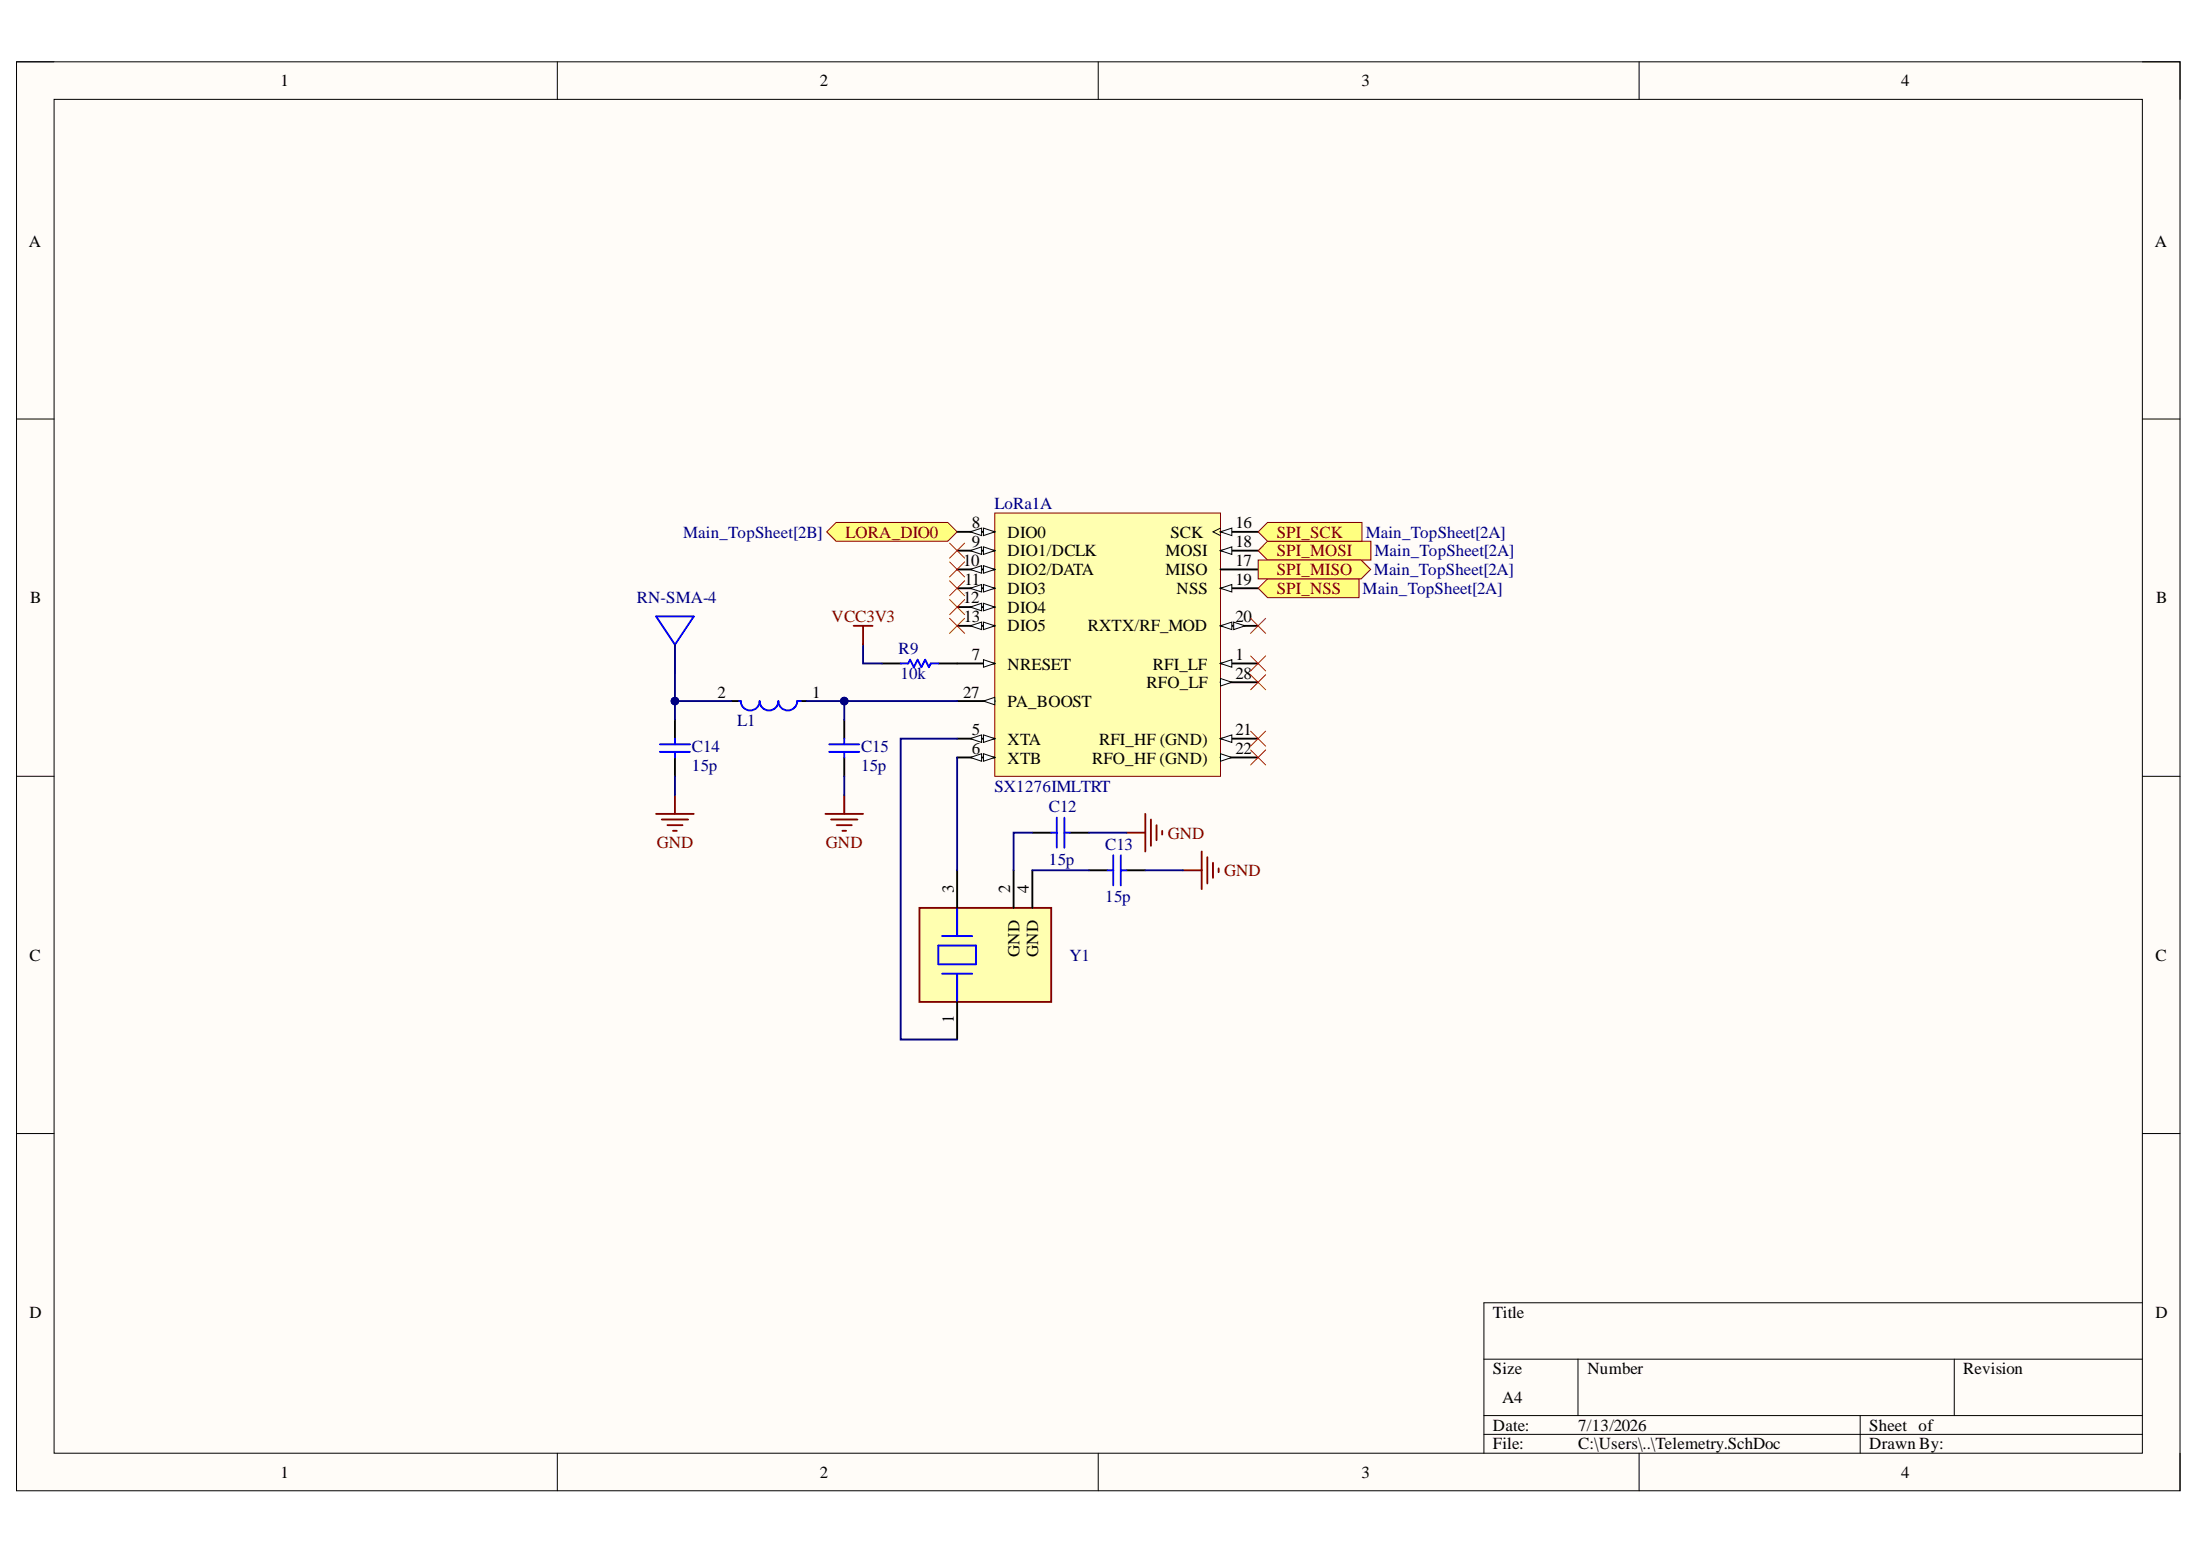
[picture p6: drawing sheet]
<svg xmlns="http://www.w3.org/2000/svg" width="297mm" height="210mm" viewBox="0 0 297 210" stroke-linecap="round" stroke-linejoin="round" font-family="sans-serif">
<path d="M2.2 8.3h292.1v192.9h-292.1z" fill-rule="evenodd" fill="#fffcf8"/>
<path d="M2.2 8.3h292.1v192.9h-292.1z" fill="none" stroke="#000" stroke-width=".14"/>
<path d="M7.3 13.4h282v182.8h-282z" fill-rule="evenodd" fill="#fffcf8"/>
<g fill="none" stroke="#000" stroke-width=".14">
<path d="M2.2 8.3h5.1M7.3 13.4h282v182.8h-282zM75.2 8.3v5.1M148.3 8.3v5.1M221.3 8.3v5.1M289.3 8.3h5v5.1M2.2 56.6h5.1M289.3 56.6h5M2.2 104.8h5.1M289.3 104.8h5M2.2 153h5.1M289.3 153h5"/>
<path d="M289.3 175.9h-88.9v20.3M75.2 196.2v5M148.3 196.2v5M200.4 183.5h88.9M200.4 191.1h88.9M200.4 193.6h88.9M213.1 183.5v7.6M221.3 196.2v5M251.2 191.1v5.1M263.9 183.5v7.6M294.3 196.2v5"/>
</g>
<path d="M134.3 69.3h30.5v35.5h-30.5z" fill-rule="evenodd" fill="#ffffb0"/>
<path d="M134.3 69.3h30.5v35.5h-30.5z" fill="none" stroke="#800000" stroke-width=".14"/>
<path d="M164.8 89.6h5.1" fill="none" stroke="#000" stroke-width=".25"/>
<path d="M164.8 89.6l1.5-.6v1.1z" fill="#f8fcff"/>
<path d="M164.8 89.6l1.5-.6v1.1z" fill="none" stroke="#000" stroke-width=".14"/>
<path d="M129.2 76.9h5.1" fill="none" stroke="#000" stroke-width=".25"/>
<path d="M132.8 76.4l1.5 .5-1.5 .5z" fill="#f8fcff"/>
<path d="M132.8 76.4l1.5 .5-1.5 .5z" fill="none" stroke="#000" stroke-width=".14"/>
<path d="M131 76.9l1.5-.5v1z" fill="#f8fcff"/>
<path d="M131 76.9l1.5-.5v1z" fill="none" stroke="#000" stroke-width=".14"/>
<path d="M129.2 79.4h5.1" fill="none" stroke="#000" stroke-width=".25"/>
<path d="M132.8 78.9l1.5 .5-1.5 .5z" fill="#f8fcff"/>
<path d="M132.8 78.9l1.5 .5-1.5 .5z" fill="none" stroke="#000" stroke-width=".14"/>
<path d="M131 79.4l1.5-.5v1z" fill="#f8fcff"/>
<path d="M131 79.4l1.5-.5v1z" fill="none" stroke="#000" stroke-width=".14"/>
<path d="M129.2 81.9h5.1" fill="none" stroke="#000" stroke-width=".25"/>
<path d="M132.8 81.4l1.5 .5-1.5 .6z" fill="#f8fcff"/>
<path d="M132.8 81.4l1.5 .5-1.5 .6z" fill="none" stroke="#000" stroke-width=".14"/>
<path d="M131 81.9l1.5-.5v1.1z" fill="#f8fcff"/>
<path d="M131 81.9l1.5-.5v1.1z" fill="none" stroke="#000" stroke-width=".14"/>
<path d="M129.2 84.5h5.1" fill="none" stroke="#000" stroke-width=".25"/>
<path d="M132.8 84l1.5 .5-1.5 .5z" fill="#f8fcff"/>
<path d="M132.8 84l1.5 .5-1.5 .5z" fill="none" stroke="#000" stroke-width=".14"/>
<path d="M131 84.5l1.5-.5v1z" fill="#f8fcff"/>
<path d="M131 84.5l1.5-.5v1z" fill="none" stroke="#000" stroke-width=".14"/>
<path d="M164.8 71.8h5.1" fill="none" stroke="#000" stroke-width=".25"/>
<path d="M164.8 71.8l1.5-.5v1z" fill="#f8fcff"/>
<path d="M164.8 71.8l1.5-.5v1zM164.8 71.3l-1 .5 1 .5" fill="none" stroke="#000" stroke-width=".14"/>
<path d="M164.8 76.9h5.1M164.8 74.3h5.1" fill="none" stroke="#000" stroke-width=".25"/>
<path d="M164.8 74.3l1.5-.5v1z" fill="#f8fcff"/>
<path d="M164.8 74.3l1.5-.5v1z" fill="none" stroke="#000" stroke-width=".14"/>
<path d="M164.8 79.4h5.1" fill="none" stroke="#000" stroke-width=".25"/>
<path d="M164.8 79.4l1.5-.5v1z" fill="#f8fcff"/>
<path d="M164.8 79.4l1.5-.5v1z" fill="none" stroke="#000" stroke-width=".14"/>
<path d="M164.8 84.5h5.1" fill="none" stroke="#000" stroke-width=".25"/>
<path d="M164.8 84.5l1.5-.5v1z" fill="#f8fcff"/>
<path d="M164.8 84.5l1.5-.5v1z" fill="none" stroke="#000" stroke-width=".14"/>
<path d="M166.6 84l1.5 .5-1.5 .5z" fill="#f8fcff"/>
<path d="M166.6 84l1.5 .5-1.5 .5z" fill="none" stroke="#000" stroke-width=".14"/>
<path d="M164.8 99.7h5.1" fill="none" stroke="#000" stroke-width=".25"/>
<path d="M164.8 99.7l1.5-.5v1z" fill="#f8fcff"/>
<path d="M164.8 99.7l1.5-.5v1z" fill="none" stroke="#000" stroke-width=".14"/>
<path d="M164.8 102.2h5.1" fill="none" stroke="#000" stroke-width=".25"/>
<path d="M164.8 101.7l1.5 .5-1.5 .6z" fill="#f8fcff"/>
<path d="M164.8 101.7l1.5 .5-1.5 .6z" fill="none" stroke="#000" stroke-width=".14"/>
<path d="M129.2 94.6h5.1" fill="none" stroke="#000" stroke-width=".25"/>
<path d="M132.8 94.6l1.5-.5v1z" fill="#f8fcff"/>
<path d="M132.8 94.6l1.5-.5v1z" fill="none" stroke="#000" stroke-width=".14"/>
<path d="M164.8 92.1h5.1" fill="none" stroke="#000" stroke-width=".25"/>
<path d="M164.8 91.6l1.5 .5-1.5 .5z" fill="#f8fcff"/>
<path d="M164.8 91.6l1.5 .5-1.5 .5z" fill="none" stroke="#000" stroke-width=".14"/>
<path d="M129.2 99.7h5.1" fill="none" stroke="#000" stroke-width=".25"/>
<path d="M132.8 99.2l1.5 .5-1.5 .5z" fill="#f8fcff"/>
<path d="M132.8 99.2l1.5 .5-1.5 .5z" fill="none" stroke="#000" stroke-width=".14"/>
<path d="M131 99.7l1.5-.5v1z" fill="#f8fcff"/>
<path d="M131 99.7l1.5-.5v1z" fill="none" stroke="#000" stroke-width=".14"/>
<path d="M129.2 102.2h5.1" fill="none" stroke="#000" stroke-width=".25"/>
<path d="M132.8 101.7l1.5 .5-1.5 .6z" fill="#f8fcff"/>
<path d="M132.8 101.7l1.5 .5-1.5 .6z" fill="none" stroke="#000" stroke-width=".14"/>
<path d="M131 102.2l1.5-.5v1.1z" fill="#f8fcff"/>
<path d="M131 102.2l1.5-.5v1.1z" fill="none" stroke="#000" stroke-width=".14"/>
<path d="M129.2 89.6h5.1" fill="none" stroke="#000" stroke-width=".25"/>
<path d="M132.8 89l1.5 .6-1.5 .5z" fill="#f8fcff"/>
<path d="M132.8 89l1.5 .6-1.5 .5z" fill="none" stroke="#000" stroke-width=".14"/>
<path d="M129.2 71.8h5.1" fill="none" stroke="#000" stroke-width=".25"/>
<path d="M132.8 71.3l1.5 .5-1.5 .5z" fill="#f8fcff"/>
<path d="M132.8 71.3l1.5 .5-1.5 .5z" fill="none" stroke="#000" stroke-width=".14"/>
<path d="M131 71.8l1.5-.5v1z" fill="#f8fcff"/>
<path d="M131 71.8l1.5-.5v1z" fill="none" stroke="#000" stroke-width=".14"/>
<path d="M129.2 74.3h5.1" fill="none" stroke="#000" stroke-width=".25"/>
<path d="M132.8 73.8l1.5 .5-1.5 .5z" fill="#f8fcff"/>
<path d="M132.8 73.8l1.5 .5-1.5 .5z" fill="none" stroke="#000" stroke-width=".14"/>
<path d="M131 74.3l1.5-.5v1z" fill="#f8fcff"/>
<path d="M131 74.3l1.5-.5v1z" fill="none" stroke="#000" stroke-width=".14"/>
<path d="M88.6 83.2h5.1l-2.6 3.8zM91.1 87v3.8" fill="none" stroke="#00f" stroke-width=".25"/>
<path d="M171.1 73.1h14v2.5h-14l-1.2-1.3z" fill-rule="evenodd" fill="#ffff80"/>
<path d="M171.1 73.1h14v2.5h-14l-1.2-1.3z" fill="none" stroke="#800000" stroke-width=".14"/>
<path d="M169.9 71.8l1.2-1.3h12.8v2.6h-12.8z" fill-rule="evenodd" fill="#ffff80"/>
<path d="M169.9 71.8l1.2-1.3h12.8v2.6h-12.8z" fill="none" stroke="#800000" stroke-width=".14"/>
<path d="M169.9 79.4l1.2-1.3h12.4v2.6h-12.4z" fill-rule="evenodd" fill="#ffff80"/>
<path d="M169.9 79.4l1.2-1.3h12.4v2.6h-12.4z" fill="none" stroke="#800000" stroke-width=".14"/>
<path d="M169.9 75.6h13.9l1.3 1.3-1.3 1.2h-13.9z" fill-rule="evenodd" fill="#ffff80"/>
<path d="M169.9 75.6h13.9l1.3 1.3-1.3 1.2h-13.9z" fill="none" stroke="#800000" stroke-width=".14"/>
<path d="M111.6 71.8l1.3-1.3h15.1l1.2 1.3-1.2 1.3h-15.1z" fill-rule="evenodd" fill="#ffff80"/>
<path d="M111.6 71.8l1.3-1.3h15.1l1.2 1.3-1.2 1.3h-15.1z" fill="none" stroke="#800000" stroke-width=".14"/>
<path d="M98.7 94.6h1.3M107.6 94.6h1.3" fill="none" stroke="#000" stroke-width=".25"/>
<path d="M99.8 94.6h.2a1.27 1.27 0 0 0 1.3 1.3 1.27 1.27 0 0 0 1.3-1.3 1.27 1.27 0 0 0 1.2 1.3 1.27 1.27 0 0 0 1.3-1.3 1.27 1.27 0 0 0 1.3 1.3 1.27 1.27 0 0 0 1.2-1.3h.5" fill="none" stroke="#00f" stroke-width=".25"/>
<path d="M124.1 122.6h17.8v12.6h-17.8z" fill-rule="evenodd" fill="#ffffb0"/>
<path d="M152.1 112.4h2.5M154.6 109.9v5M155.4 110.6v3.6M156.2 111.4v2M156.9 112.1v.6M159.7 117.5h2.6M162.3 114.9v5.1M163 115.7v3.6M163.8 116.5v2M164.5 117.2v.5M124.1 122.6h17.8v12.6h-17.8z" fill="none" stroke="#800000" stroke-width=".25"/>
<g fill="none" stroke="#00f" stroke-width=".25">
<path d="M91.1 99.7v.8M114 99.7v.8M121.6 89.6h1l.3-.6 .5 1.1 .5-1.1 .5 1.1 .5-1.1 .5 1.1 .3-.5h1M89.1 100.5h4.1M89.1 101.5h4.1M91.1 101.5v.7M112 100.5h4M112 101.5h4M114 101.5v.7M141.9 112.4h.8M142.7 110.4v4M143.7 110.4v4"/>
<path d="M143.7 112.4h.8M149.5 117.5h.8M150.3 115.4v4.1M151.3 115.4v4.1M151.3 117.5h.8M126.7 127.6h5.1v2.6h-5.1zM127.2 131.4h4.1M127.2 126.4h4.1M129.2 122.6v3.8M129.2 131.4v3.8"/>
</g>
<g fill="none" stroke="#000" stroke-width=".25">
<path d="M91.1 97.2v2.5M114 97.2v2.5M119.1 89.6h2.5M126.7 89.6h2.5M91.1 102.2v2.6M114 102.2v2.6M129.2 117.5v5.1M136.9 117.5v5.1M139.4 117.5v5.1M139.4 112.4h2.5M144.5 112.4h2.5M147 117.5h2.5"/>
<path d="M152.1 117.5h2.5M129.2 135.2v5.1"/>
</g>
<g fill="none" stroke="#f00" stroke-width=".14">
<path d="M128.2 78.4l2 2M128.2 75.9l2 2M128.2 73.3l2 2M130.2 78.4l-2 2M130.2 75.9l-2 2M130.2 73.3l-2 2M128.2 83.5l2 2M128.2 80.9l2 2.1M130.2 83.5l-2 2M130.2 80.9l-2 2.1M168.9 88.5l2 2.1M168.9 91.1l2 2"/>
<path d="M168.9 98.7l2 2M168.9 83.5l2 2M170.9 88.5l-2 2.1M170.9 91.1l-2 2M170.9 98.7l-2 2M170.9 83.5l-2 2M168.9 101.2l2 2.1M170.9 101.2l-2 2.1"/>
</g>
<path d="M108.9 94.6h20.3M116.5 87v2.6h2.6M129.2 99.7h-7.6v40.6h7.6M129.2 102.2v15.3M139.4 112.4h-2.5v5.1M139.4 117.5h7.6M147 112.4h5.1M154.6 117.5h5.1" fill="none" stroke="#000080" stroke-width=".25"/>
<circle cx="114" cy="94.6" r=".51" fill="#000080"/>
<circle cx="114" cy="94.6" r=".51" fill="none" stroke="#000080" stroke-width=".14"/>
<path d="M91.1 87v7.6h7.6" fill="none" stroke="#000080" stroke-width=".25"/>
<circle cx="91.1" cy="94.6" r=".51" fill="#000080"/>
<circle cx="91.1" cy="94.6" r=".51" fill="none" stroke="#000080" stroke-width=".14"/>
<path d="M91.1 94.6v2.6" fill="none" stroke="#000080" stroke-width=".25"/>
<circle cx="91.1" cy="94.6" r=".51" fill="#000080"/>
<circle cx="91.1" cy="94.6" r=".51" fill="none" stroke="#000080" stroke-width=".14"/>
<path d="M114 94.6v2.6" fill="none" stroke="#000080" stroke-width=".25"/>
<circle cx="114" cy="94.6" r=".51" fill="#000080"/>
<circle cx="114" cy="94.6" r=".51" fill="none" stroke="#000080" stroke-width=".14"/>
<path d="M115.3 84.5h2.5M116.5 84.5v2.5M88.6 109.9h5.1M89.3 110.6h3.6M90.1 111.4h2M90.9 112.1h.5M91.1 107.3v2.6M111.4 109.9h5.1M112.2 110.6h3.6M113 111.4h2M113.7 112.1h.5M114 107.3v2.6" fill="none" stroke="#800000" stroke-width=".25"/>
<path d="M91.1 104.8v2.5M114 104.8v2.5" fill="none" stroke="#000080" stroke-width=".25"/>
<g font-size="2.3">
<text x="37.9" y="11.6">1</text>
<text x="110.7" y="11.6">2</text>
<text x="183.8" y="11.6">3</text>
<text x="256.7" y="11.6">4</text>
<text x="3.9" y="33.3">A</text>
<text x="290.9" y="33.3">A</text>
<text x="131.2" y="71.3">8</text>
<text x="166.8" y="71.3">16</text>
<text x="130" y="76.4">10</text>
<text x="131.2" y="73.8">9</text>
<text x="136" y="77.6">DIO2/DATA</text>
<text x="136" y="72.6">DIO0</text>
<text x="136" y="75.1">DIO1/DCLK</text>
<text x="157.3" y="77.6">MISO</text>
<text x="157.3" y="75.1">MOSI</text>
<text x="158" y="72.6">SCK</text>
<text x="166.8" y="76.4">17</text>
<text x="166.8" y="73.8">18</text>
<text x="4.1" y="81.4">B</text>
<text x="130" y="81.4">12</text>
<text x="130.1" y="84">13</text>
<text x="130.2" y="78.9">11</text>
<text x="136" y="80.2">DIO3</text>
<text x="136" y="82.7">DIO4</text>
<text x="158.9" y="80.2">NSS</text>
<text x="166.8" y="78.9">19</text>
<text x="166.8" y="84">20</text>
<text x="291.1" y="81.4">B</text>
<text x="131.2" y="89.1">7</text>
<text x="136" y="85.2">DIO5</text>
<text x="146.9" y="85.2">RXTX/RF_MOD</text>
<text x="166.8" y="89.1">1</text>
<text x="96.9" y="94.2">2</text>
<text x="109.7" y="94.2">1</text>
<text x="130" y="94.2">27</text>
<text x="136" y="95.5">PA_BOOST</text>
<text x="136" y="90.4">NRESET</text>
<text x="154.8" y="92.9">RFO_LF</text>
<text x="155.7" y="90.4">RFI_LF</text>
<text x="166.8" y="91.7">28</text>
<text x="131.2" y="99.3">5</text>
<text x="131.2" y="101.8">6</text>
<text x="136" y="100.5">XTA</text>
<text x="148.4" y="100.5">RFI_HF (GND)</text>
<text x="166.8" y="99.3">21</text>
<text x="166.8" y="101.8">22</text>
<text x="136" y="103.1">XTB</text>
<text x="147.5" y="103.1">RFO_HF (GND)</text>
<text x="128.8" y="120.6" transform="rotate(-90 128.8 120.6)">3</text>
<text x="136.4" y="120.6" transform="rotate(-90 136.4 120.6)">2</text>
<text x="138.9" y="120.6" transform="rotate(-90 138.9 120.6)">4</text>
<text x="4" y="129.7">C</text>
<text x="137.6" y="129.2" transform="rotate(-90 137.6 129.2)">GND</text>
<text x="140.2" y="129.2" transform="rotate(-90 140.2 129.2)">GND</text>
<text x="291" y="129.7">C</text>
<text x="128.8" y="138.1" transform="rotate(-90 128.8 138.1)">1</text>
<text x="4" y="177.9">D</text>
<text x="201.6" y="177.9">Title</text>
<text x="291" y="177.9">D</text>
<text x="201.6" y="185.5">Size</text>
<text x="214.3" y="185.5">Number</text>
<text x="265.1" y="185.5">Revision</text>
<text x="202.8" y="189.3">A4</text>
<text x="201.6" y="193.1">Date:</text>
<text x="201.6" y="195.7">File:</text>
<text x="213.1" y="193.1">7/13/2026</text>
<text x="213.1" y="195.7">C:\Users\..\Telemetry.SchDoc</text>
<text x="252.4" y="193.1">Sheet of</text>
<text x="252.4" y="195.7">Drawn By:</text>
<text x="37.9" y="199.5">1</text>
<text x="110.7" y="199.5">2</text>
<text x="183.8" y="199.5">3</text>
<text x="256.7" y="199.5">4</text>
</g>
<g font-size="2.3" fill="#000080">
<text x="134.3" y="68.8">LoRa1A</text>
<text x="92.2" y="72.6">Main_TopSheet[2B]</text>
<text x="184.4" y="72.6">Main_TopSheet[2A]</text>
<text x="185.5" y="77.6">Main_TopSheet[2A]</text>
<text x="185.6" y="75.1">Main_TopSheet[2A]</text>
<text x="86" y="81.4">RN-SMA-4</text>
<text x="184" y="80.2">Main_TopSheet[2A]</text>
<text x="121.3" y="88.3">R9</text>
<text x="121.6" y="91.7">10k</text>
<text x="93.4" y="101.5">C14</text>
<text x="99.5" y="98">L1</text>
<text x="116.3" y="101.5">C15</text>
<text x="93.4" y="104.1">15p</text>
<text x="116.3" y="104.1">15p</text>
<text x="134.3" y="106.9">SX1276IMLTRT</text>
<text x="141.6" y="109.7">C12</text>
<text x="141.6" y="116.7">15p</text>
<text x="149.2" y="114.7">C13</text>
<text x="149.2" y="121.8">15p</text>
<text x="144.4" y="129.7">Y1</text>
</g>
<g font-size="2.3" fill="#800000">
<text x="114.1" y="72.6">LORA_DIO0</text>
<text x="172.4" y="75.1">SPI_MOSI</text>
<text x="172.4" y="72.6">SPI_SCK</text>
<text x="172.4" y="77.6">SPI_MISO</text>
<text x="112.3" y="84">VCC3V3</text>
<text x="172.4" y="80.2">SPI_NSS</text>
<text x="157.7" y="113.2">GND</text>
<text x="88.7" y="114.5">GND</text>
<text x="111.5" y="114.5">GND</text>
<text x="165.3" y="118.3">GND</text>
</g>
</svg>
